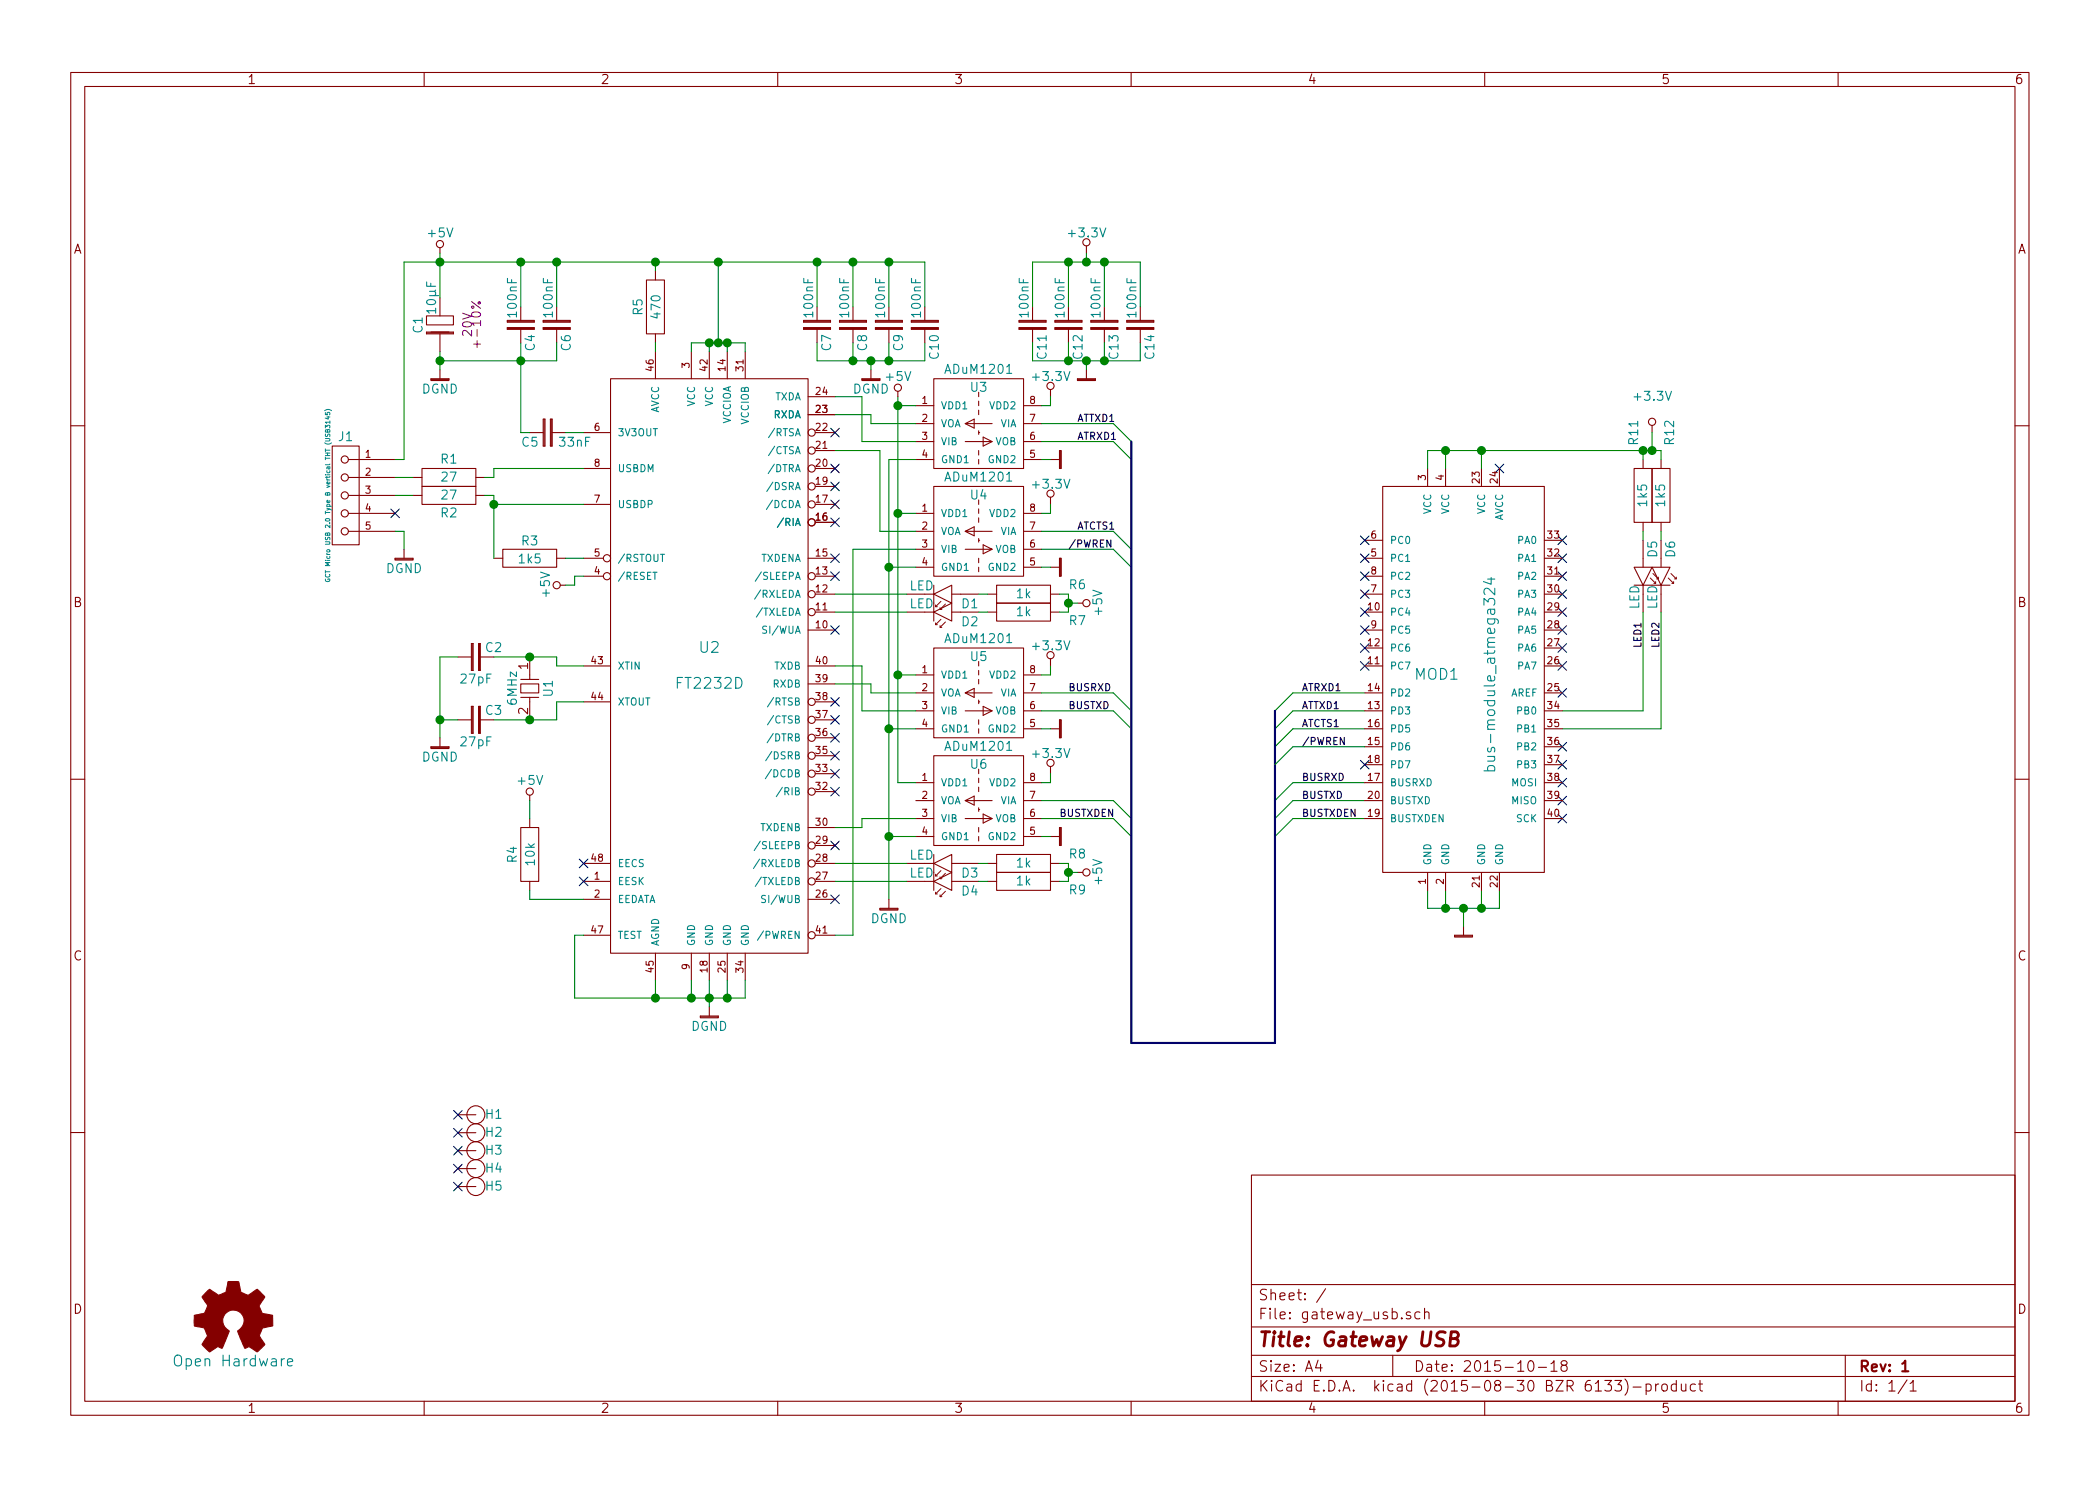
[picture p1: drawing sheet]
<svg xmlns="http://www.w3.org/2000/svg" width="297mm" height="210mm" viewBox="0 0 297 210" stroke-linecap="round" stroke-linejoin="round" font-family="sans-serif">
<g fill="none" stroke="#840000" stroke-width=".15">
<path d="M10 10.3h277v189.9h-277zM12 12.2h273v186.1h-273zM60 10.3v1.9M110 10.3v1.9M160 10.3v1.9M210 10.3v1.9M260 10.3v1.9M62.2 35v.8M91.4 39.6h2.6v7.6h-2.6zM92.7 38.3v1.3M153.7 34.8v1M60.3 44.7h3.8v1.3h-3.8z"/>
<path d="M60.3 47h3.8v.2h-3.8M60.3 47.1h3.8M61 47h2.5M61 53.7h2.5M61 53.6h2.5v.2h-2.5zM62.2 52.3v1.3M62.2 42.2v2.5M62.2 47.2v2.6M71.8 45.5h3.8M71.8 45.3h3.8v.3h-3.8zM71.8 46.3h3.8v.3h-3.8zM71.8 46.5h3.8"/>
<path d="M73.7 43.4v1.9M73.7 46.6v1.9M76.8 45.5h3.8M76.8 45.3h3.8v.3h-3.8zM76.8 46.3h3.8v.3h-3.8zM76.8 46.5h3.8M76.8 59.3h.3v3.8h-.3zM77 59.3v3.8M77.9 59.3h.2v3.8h-.2zM78 59.3v3.8M78.7 43.4v1.9M78.7 46.6v1.9"/>
<path d="M86.4 53.6h27.9v81.3h-27.9zM92.7 47.2v1.3M92.7 49.8v3.8M97.8 49.8v3.8M100.3 49.8v3.8M102.9 49.8v3.8M105.4 49.8v3.8M113.7 45.5h3.8M113.7 45.3h3.8v.3h-3.8zM113.7 46.3h3.8v.3h-3.8zM113.7 46.5h3.8M114.3 58.7h3.8"/>
<path d="M114.3 56.1h3.8M115.6 43.4v1.9M115.6 46.6v1.9M118.7 45.5h3.9M118.7 45.3h3.9v.3h-3.9zM118.7 46.3h3.9v.3h-3.9zM118.7 46.5h3.9M120.6 43.4v1.9M120.6 46.6v1.9M121.9 53.7h2.6M121.9 53.6h2.6v.2h-2.6zM123.2 52.3v1.3"/>
<path d="M123.8 45.5h3.8M123.8 45.3h3.8v.3h-3.8zM123.8 46.3h3.8v.3h-3.8zM123.8 46.5h3.8M125.7 43.4v1.9M125.7 46.6v1.9M127 55.4v.7M128.9 45.5h3.8M128.9 45.3h3.8v.3h-3.8zM128.9 46.3h3.8v.3h-3.8zM128.9 46.5h3.8M129.5 57.4h2.6"/>
<path d="M129.5 59.9h2.6M130.8 43.4v1.9M130.8 46.6v1.9M132.1 53.6h12.7v12.7h-12.7zM136.5 59.9l1.3 .7v-1.3l-1.3 .6h3.8M138.4 55.5v.6M138.4 56.8v.6M138.4 58v.7M144.1 45.5h3.9M144.1 45.3h3.9v.3h-3.9zM144.1 46.3h3.9v.3h-3.9zM144.1 46.5h3.9"/>
<path d="M144.8 57.4h2.5M144.8 59.9h2.5M146 43.4v1.9M146 46.6v1.9M148.6 55.1v1M149.2 45.5h3.8M149.2 45.3h3.8v.3h-3.8zM149.2 46.3h3.8v.3h-3.8zM149.2 46.5h3.8M151.1 43.4v1.9M151.1 46.6v1.9M152.4 53.7h2.5"/>
<path d="M152.4 53.6h2.5v.2h-2.5zM153.7 52.3v1.3M154.3 45.5h3.8M154.3 45.3h3.8v.3h-3.8zM154.3 46.3h3.8v.3h-3.8zM154.3 46.5h3.8M156.2 43.4v1.9M156.2 46.6v1.9M159.4 45.5h3.8M159.4 45.3h3.8v.3h-3.8zM159.4 46.3h3.8v.3h-3.8zM159.4 46.5h3.8"/>
<path d="M161.3 43.4v1.9M161.3 46.6v1.9M10 60.2h2M47 63.1h3.8v14h-3.8zM49.3 65h6.6M49.3 72.6h6.6M49.3 75.2h6.6M49.3 67.6h6.6M49.3 70.1h6.6M55.9 79.1h2.5M55.9 79h2.5v.2h-2.5zM57.1 77.7v1.3"/>
<path d="M58.4 67.6h1.3M58.4 70.1h1.3M59.7 66.3h7.6v2.5h-7.6zM59.7 68.8h7.6v2.6h-7.6zM67.3 67.6h1.3M67.3 70.1h1.3M69.8 79h1.3M71.1 77.7h7.6v2.6h-7.6zM74.9 61.2h1.9M78.1 61.2h1.9M78.7 79h1.3M82.5 79h2.8"/>
<path d="M82.5 61.2h3.9M82.5 71.4h3.9M82.5 66.3h3.9M114.3 79h3.8M115.3 61.2h2.8M115.3 71.4h2.8M115.3 66.3h2.8M115.3 63.7h2.8M115.3 73.9h2.8M115.3 68.8h2.8M129.5 62.5h2.6M129.5 65h2.6"/>
<path d="M129.5 72.6h2.6M129.5 75.2h2.6M129.5 77.7h2.6M132.1 68.8h12.7v12.7h-12.7zM136.5 62.5h3.8l-1.2-.7v1.3l1.2-.6M136.5 77.7h3.8l-1.2-.6v1.3l1.2-.7M136.5 75.2l1.3 .6v-1.3l-1.3 .7h3.8M138.4 61.2h.1M138.4 76.4h.1M138.4 61v.5M138.4 63.7v.7M138.4 65v.7"/>
<path d="M138.4 70.7v.7M138.4 72v.6M138.4 73.3v.6M138.4 76.2v.5M138.4 79v.6M144.8 62.5h2.5M144.8 65h2.5M144.8 72.6h2.5M144.8 75.2h2.5M144.8 77.7h2.5M148.6 70.4v1M148.6 65h1.3"/>
<path d="M149.9 79h.2v2.5h-.2zM149.9 63.7h.2v2.6h-.2zM150 79v2.5M150 63.7v2.6M193 79h2.6M193 76.4h2.6M195.6 68.8h22.8v54.6h-22.8zM201.9 66.3v2.5M204.5 66.3v2.5M209.5 66.3v2.5M212.1 66.3v2.5M218.4 79h2.6"/>
<path d="M218.4 76.4h2.6M231.1 66.3h2.6v7.6h-2.6zM232.4 76.4v3.9M232.4 65v1.3M232.4 73.9v1.3M233.7 66.3h2.5v7.6h-2.5zM233.7 60.2v1M234.9 79v1.3M234.9 65v1.3M234.9 73.9v1.3M285 60.2h2M64.8 93h1.9"/>
<path d="M66.7 94.9v-3.8h.2v3.8M66.8 91.1v3.8M66.8 99.9v3.9M67.7 94.9v-3.8h.2v3.8M67.8 91.1v3.8M67.8 99.9v3.9M67.9 93h1.9M73.7 96.8h2.5v1.2h-2.5zM73.7 96.1h2.5M73.7 98.7h2.5M74.9 93v3.1M74.9 98.7v3.1"/>
<path d="M79.2 82.8h.8M82.5 81.5h2.8M82.5 94.2h3.9M82.5 99.3h3.9M114.3 89.1h3.8M114.3 94.2h3.8M114.3 96.8h3.8M115.3 81.5h2.8M115.3 86.6h2.8M115.3 84.1h2.8M115.3 99.3h2.8M129.5 80.3h2.6"/>
<path d="M129.5 95.5h2.6M129.5 98h2.6M132.1 91.7h12.7v12.7h-12.7zM132.1 82.8v5.1M132.1 84.1l2.5-1.3v2.5zM132.1 86.6l2.5-1.3v2.6zM134.6 84.1h3.8M134.6 86.6h1.3M136.5 98l1.3 .7v-1.3l-1.3 .6h3.8M138.4 99.3h.1M138.4 80.3v.6M138.4 93.6v.6"/>
<path d="M138.4 94.9v.6M138.4 96.1v.7M138.4 99.1v.5M139.7 86.6h1.3M139.7 84.1h1.3M141 82.8h7.6v2.5h-7.6zM141 85.3h7.6v2.6h-7.6zM144.8 80.3h2.5M144.8 95.5h2.5M144.8 98h2.5M148.6 93.2v1M148.6 80.3h1.3"/>
<path d="M148.6 86.6h1.3M148.6 84.1h1.3M152.4 85.3h.8M193 98h2.6M193 81.5h2.6M193 89.1h2.6M193 94.2h2.6M193 86.6h2.6M193 84.1h2.6M193 91.7h2.6M218.4 98h2.6M218.4 81.5h2.6"/>
<path d="M218.4 89.1h2.6M218.4 94.2h2.6M218.4 86.6h2.6M218.4 84.1h2.6M218.4 91.7h2.6M231.1 82.8h5.1M231.1 80.3h2.6l-1.3 2.5zM233.7 80.3h2.5l-1.3 2.5zM10 110.3h2M61 105.8h2.5M61 105.7h2.5v.2h-2.5zM62.2 104.4v1.3"/>
<path d="M64.8 101.8h1.9M66.7 103.8v-3.9h.2v3.9M67.7 103.8v-3.9h.2v3.9M67.9 101.8h1.9M73.7 117.1h2.5v7.6h-2.5zM74.9 112.5v.8M74.9 115.8v1.3M114.3 117.1h3.8M115.3 112h2.8M115.3 109.5h2.8M115.3 106.9h2.8M115.3 104.4h2.8"/>
<path d="M115.3 101.8h2.8M115.3 119.6h2.8M129.5 100.6h2.6M129.5 103.1h2.6M129.5 110.7h2.6M129.5 113.3h2.6M129.5 115.8h2.6M129.5 118.4h2.6M132.1 106.9h12.7v12.7h-12.7zM136.5 100.6h3.8l-1.2-.7v1.3l1.2-.6M136.5 115.8h3.8l-1.2-.6v1.3l1.2-.7M136.5 113.3l1.3 .6v-1.3l-1.3 .7h3.8"/>
<path d="M138.4 114.5h.1M138.4 101.8v.7M138.4 103.1v.7M138.4 108.8v.7M138.4 110.1v.6M138.4 111.4v.6M138.4 114.3v.5M138.4 117.1v.6M138.4 118.4v.6M144.8 100.6h2.5M144.8 103.1h2.5M144.8 110.7h2.5"/>
<path d="M144.8 113.3h2.5M144.8 115.8h2.5M144.8 118.4h2.5M148.6 108.5v1M148.6 103.1h1.3M148.6 118.4h1.3M149.9 101.8h.2v2.6h-.2zM149.9 117.1h.2v2.5h-.2zM150 101.8v2.6M150 117.1v2.5M193 100.6h2.6M193 103.1h2.6"/>
<path d="M193 110.7h2.6M193 113.3h2.6M193 115.8h2.6M193 105.7h2.6M193 108.2h2.6M218.4 100.6h2.6M218.4 103.1h2.6M218.4 110.7h2.6M218.4 113.3h2.6M218.4 115.8h2.6M218.4 105.7h2.6M218.4 108.2h2.6"/>
<path d="M285 110.3h2M74.9 124.7v1.3M82.5 124.7h3.9M82.5 127.2h3.9M82.5 132.3h3.9M82.5 122.2h3.9M92.7 134.9v3.8M97.8 134.9v3.8M100.3 134.9v3.8M102.9 134.9v3.8M105.4 134.9v3.8M114.3 127.2h3.8"/>
<path d="M115.3 124.7h2.8M115.3 132.3h2.8M115.3 122.2h2.8M124.5 128.6h2.5M124.5 128.5h2.5v.3h-2.5zM125.7 127.2v1.3M132.1 120.9v5.1M132.1 122.2l2.5-1.3v2.5zM132.1 124.7l2.5-1.3v2.6zM134.6 122.2h3.8M134.6 124.7h1.3M139.7 124.7h1.3"/>
<path d="M139.7 122.2h1.3M141 120.9h7.6v2.5h-7.6zM141 123.4h7.6v2.6h-7.6zM148.6 124.7h1.3M148.6 122.2h1.3M152.4 123.4h.8M201.9 123.4v2.6M204.5 123.4v2.6M205.7 132.5h2.6M205.7 132.3h2.6v.3h-2.6zM207 131.1v1.2M209.5 123.4v2.6"/>
<path d="M212.1 123.4v2.6M64.8 157.7h2.5M99.1 143.9h2.5M99.1 143.8h2.5v.2h-2.5zM100.3 142.5v1.3M10 160.2h2M64.8 160.3h2.5M64.8 162.8h2.5M64.8 165.3h2.5M64.8 167.9h2.5M177 166.3h108v32h-108zM285 160.2h2"/>
<path d="M60 198.3v1.9M110 198.3v1.9M160 198.3v1.9M177 194.8h108M177 191.8h108M177 187.8h108M177 181.8h108M186.4 192.5l-.3 1h.9M186.8 193v1M187.5 182.3l-1.3 2M197 191.8v3M199.5 185.7a.37 .37 0 0 0-.6 .1v.1a.54 .54 0 0 0 .6 .3l.1 .1-.1 .2-.2 .1-.4-.1"/>
<path d="M200.8 185.7l-.4-.1-.3 .3 .1 .6 .2 .1 .4-.1M201.5 185.7a.38 .38 0 0 1 .6 .1v.8M201.5 185.1v1.5M210 198.3v1.9M216.3 192.7a.35 .35 0 0 1 .3-.2 .35 .35 0 0 1 .3 .3 .77 .77 0 0 1-.4 1.2 .9 .9 0 0 1-.2-1.3zM217.6 193.5h1.1M219.4 193l.4-.5v1.5M219.4 194h.8M221.1 193.2l-.3-.3 .1-.2 .2-.2 .4 .1 .2 .2-.1 .2-.2 .2h-.3a.48 .48 0 0 0-.2 .7l.2 .1h.3l.2-.1a.48 .48 0 0 0-.2-.7M227 195.3h.9l-.5 .6 .5 .1v.2v.5l-.2 .1h-.5l-.2-.1M228.4 195.3h1l-.5 .6 .4 .1 .1 .2-.1 .5-.2 .1h-.4l-.3-.1M229.8 195.1a1.71 1.71 0 0 1 0 2.3"/>
<path d="M231 196.3h1.1M232.8 195.9a.48 .48 0 0 1 .7 .1l.1 .1-.1 .6a.48 .48 0 0 1-.7 0M232.8 195.8v1.5M234.2 195.8v1M234.6 195.8l-.3 .1-.1 .2M235.1 196a.41 .41 0 0 1 .7 .1v.4a.41 .41 0 0 1-.4 .3 .41 .41 0 0 1-.3-.3zM237.1 195.9l-.4-.1-.3 .3 .1 .6 .2 .1 .4-.1M237.1 195.3v1.5M237.8 195.8l.1 .9a.4 .4 0 0 0 .6 0M238.5 195.8v1M239.8 195.9l-.4-.1-.3 .3 .1 .6 .2 .1 .4-.1M240.3 195.8h.5"/>
<path d="M240.5 195.3v1.3l.2 .2h.1M260 198.3v1.9M261 191.8v6.5M269.7 195.2l-1.2 2M270.2 195.8l.4-.5v1.5M270.2 196.8h.8"/>
<circle cx="62.2" cy="34.5" r=".51"/>
<circle cx="153.7" cy="34.3" r=".51"/>
<circle cx="127" cy="54.9" r=".51"/>
<circle cx="148.6" cy="54.6" r=".51"/>
<circle cx="233.7" cy="59.7" r=".51"/>
<circle cx="48.8" cy="67.6" r=".51"/>
<circle cx="48.8" cy="75.2" r=".51"/>
<circle cx="48.8" cy="70.1" r=".51"/>
<circle cx="48.8" cy="72.6" r=".51"/>
<circle cx="48.8" cy="65" r=".51"/>
<circle cx="85.9" cy="79" r=".51"/>
<circle cx="114.8" cy="61.2" r=".51"/>
<circle cx="114.8" cy="71.4" r=".51"/>
<circle cx="114.8" cy="66.3" r=".51"/>
<circle cx="114.8" cy="73.9" r=".51"/>
<circle cx="114.8" cy="68.8" r=".51"/>
<circle cx="114.8" cy="63.7" r=".51"/>
<circle cx="148.6" cy="69.8" r=".51"/>
<circle cx="78.7" cy="82.8" r=".51"/>
<circle cx="85.9" cy="81.5" r=".51"/>
<circle cx="114.8" cy="99.3" r=".51"/>
<circle cx="114.8" cy="86.6" r=".51"/>
<circle cx="114.8" cy="81.5" r=".51"/>
<circle cx="114.8" cy="84.1" r=".51"/>
<circle cx="148.6" cy="92.7" r=".51"/>
<circle cx="153.7" cy="85.3" r=".51"/>
<circle cx="74.9" cy="112" r=".51"/>
<circle cx="114.8" cy="112" r=".51"/>
<circle cx="114.8" cy="109.5" r=".51"/>
<circle cx="114.8" cy="101.8" r=".51"/>
<circle cx="114.8" cy="106.9" r=".51"/>
<circle cx="114.8" cy="104.4" r=".51"/>
<circle cx="114.8" cy="119.6" r=".51"/>
<circle cx="148.6" cy="107.9" r=".51"/>
<circle cx="114.8" cy="124.7" r=".51"/>
<circle cx="114.8" cy="122.2" r=".51"/>
<circle cx="114.8" cy="132.3" r=".51"/>
<circle cx="153.7" cy="123.4" r=".51"/>
<circle cx="67.3" cy="157.7" r="1.27"/>
<circle cx="67.3" cy="160.3" r="1.27"/>
<circle cx="67.3" cy="167.9" r="1.27"/>
<circle cx="67.3" cy="162.8" r="1.27"/>
<circle cx="67.3" cy="165.3" r="1.27"/>
</g>
<path d="M269.1 194h.8" fill="none" stroke="#840000" stroke-width=".3"/>
<path d="M205.2 189.4h.6a.5 .5 0 0 0 .5-.4 .5 .5 0 0 0-.4-.6h-.6l-.2 2h.7a.53 .53 0 0 0 .4-.5 .53 .53 0 0 0-.4-.5" fill="none" stroke="#840000" stroke-width=".41"/>
<g fill="none" stroke="#008484" stroke-width=".15">
<path d="M142.4 52.8h.7M142.4 68.1h.7M142.4 90.9h.7M210.4 81.9h1M210.9 81.7v1l-1.1-.4M211.4 83.2v1l-.8-.9-.3-.1-.2 .1-.2 .2v.4l.2 .2M107.5 119l-.8 1.3M109.1 108.9l-.8 1.3M109.2 106.3l-.9 1.3M110.7 111.4l-.9 1.3M142.4 106.2h.7M209.9 109.1h1.5"/>
<path d="M210.5 109.1a.48 .48 0 0 1 .1-.7l.6-.1a.48 .48 0 0 1 .2 .8M108.3 126.7h-.4l-.2 .2 .1 .2 .5 .2v.3l-.2 .1h-.4M40.7 192.8l.7-.2-.1-.3-.4-.1-.2 .3v.7l.2 .1 .4-.1"/>
</g>
<path d="M66.7 42.7l1.3 .9M67.5 48.2v1M67.7 42.7h.1l.2 .2-.2 .1-.2-.1z" fill="none" stroke="#840084" stroke-width=".15"/>
<path d="M45.9 58.1a.74 .74 0 0 1 1 0M46 58.4v.3h.3v-.1v-.2h.3v.3M46.2 59h.5M46.4 58.9v.4l-.4-.1M46.7 59.7h-.7l.2 .2M46.7 59.6v.3M46 80.7v.4M46.1 81.9a.28 .28 0 0 0 .2 .4 .28 .28 0 0 0 .3-.4h-.2v.1M46.1 81.3a.28 .28 0 0 0 .2 .4 .28 .28 0 0 0 .3-.4" fill="none" stroke="#008484" stroke-width=".14"/>
<g fill="none" stroke="#008400" stroke-width=".15">
<path d="M62.2 35.8v6.4M73.7 37.1v6.3M78.7 37.1v6.3M92.7 37.1v1.2M101.6 37.1v11.4M115.6 37.1v6.3M120.6 37.1v6.3M125.7 37.1v6.3M151.1 37.1v6.3M153.7 35.8v1.3M156.2 37.1v6.3M62.2 49.8v2.5"/>
<path d="M73.7 48.5v12.7h1.2M78.7 48.5v2.5h-16.5M92.7 48.5v1.3M97.8 49.8v-1.3h7.6v1.3M100.3 48.5v1.3M102.9 48.5v1.3M115.6 48.5v2.5h15.2v-2.5M118.1 56.1h3.8v6.4h7.6M118.1 58.7h5.1v1.2h6.3M120.6 48.5v2.5M123.2 51v1.3M125.7 48.5v2.5"/>
<path d="M127 57.4h2.5M127 56.1v54.6h2.5M130.8 43.4v-6.3h-73.7v27.9h-1.2M146 48.5v2.5h15.3v-2.5M146 43.4v-6.3h15.3v6.3M147.3 59.9h10.2l2.5 2.6M148.6 56.1v1.3h-1.3M151.1 48.5v2.5M153.7 51v1.3M156.2 48.5v2.5M55.9 67.6h2.5M55.9 70.1h2.5"/>
<path d="M55.9 75.2h1.2v2.5M68.6 70.1h1.2v8.9M69.8 71.4h12.7M80 79h2.5M80 61.2h2.5M82.5 66.3h-12.7v1.3h-1.2M118.1 63.7h6.4v11.5h5M127 72.6h2.5M129.5 65h-3.8v62.2M129.5 77.7h-8.9v54.6h-2.5M147.3 75.2h10.2l2.5 2.5M147.3 65h1.3"/>
<path d="M147.3 62.5h10.2l2.5 2.5M147.3 77.7h10.2l2.5 2.6M148.6 71.4v1.2h-1.3M204.5 63.7v2.6M209.5 63.7v2.6M232.4 63.7v1.3M232.4 75.2v1.2M233.7 61.2v2.5M234.9 65v-1.3h-33v2.6M234.9 75.2v1.2M64.8 93h-2.6v11.4M69.8 93h8.9v1.2h3.8"/>
<path d="M82.5 81.5h-1.2v1.3h-1.3M82.5 99.3h-3.8v2.5h-8.9M118.1 94.2h3.8v6.4h7.6M118.1 96.8h5.1v1.2h6.3M118.1 86.6h10.2M118.1 84.1h10.2M125.7 80.3h3.8M127 95.5h2.5M138.4 86.6h1.3M138.4 84.1h1.3M147.3 80.3h1.3M147.3 98h10.2l2.5 2.6"/>
<path d="M148.6 94.2v1.3h-1.3M149.9 84.1h1.2v2.5h-1.2M151.1 85.3h1.3M193 98h-10.1l-2.6 2.6M232.4 86.6v14h-11.4M234.9 86.6v16.5h-13.9M62.2 101.8h2.6M74.9 113.3v2.5M125.7 103.1h3.8M125.7 118.4h3.8M129.5 115.8h-7.6v1.3h-3.8M147.3 103.1h1.3"/>
<path d="M147.3 118.4h1.3M147.3 115.8h10.2l2.5 2.6M147.3 100.6h10.2l2.5 2.5M147.3 113.3h10.2l2.5 2.5M148.6 109.5v1.2h-1.3M193 110.7h-10.1l-2.6 2.6M193 103.1h-10.1l-2.6 2.6M193 115.8h-10.1l-2.6 2.6M193 100.6h-10.1l-2.6 2.5M193 113.3h-10.1l-2.6 2.5M193 105.7h-10.1l-2.6 2.5M74.9 126v1.2h7.6"/>
<path d="M82.5 132.3h-1.2v8.9h24.1v-2.5M92.7 138.7v2.5M97.8 138.7v2.5M100.3 138.7v3.8M102.9 138.7v2.5M118.1 124.7h10.2M118.1 122.2h10.2M138.4 124.7h1.3M138.4 122.2h1.3M149.9 122.2h1.2v2.5h-1.2M151.1 123.4h1.3M201.9 126v2.5h10.2v-2.5"/>
<path d="M204.5 126v2.5M207 128.5v2.6M209.5 126v2.5"/>
</g>
<g fill="#008400" stroke="#008400" stroke-width=".25">
<circle cx="69.9" cy="71.4" r=".51"/>
<circle cx="92.7" cy="141.2" r=".51"/>
<circle cx="97.8" cy="141.2" r=".51"/>
<circle cx="100.3" cy="141.2" r=".51"/>
<circle cx="102.9" cy="141.2" r=".51"/>
<circle cx="74.9" cy="93" r=".51"/>
<circle cx="74.9" cy="101.8" r=".51"/>
<circle cx="62.2" cy="101.8" r=".51"/>
<circle cx="101.6" cy="48.5" r=".51"/>
<circle cx="102.9" cy="48.5" r=".51"/>
<circle cx="100.3" cy="48.5" r=".51"/>
<circle cx="125.7" cy="51" r=".51"/>
<circle cx="120.7" cy="51" r=".51"/>
<circle cx="101.6" cy="37.1" r=".51"/>
<circle cx="92.7" cy="37.1" r=".51"/>
<circle cx="78.7" cy="37.1" r=".51"/>
<circle cx="73.7" cy="37.1" r=".51"/>
<circle cx="62.2" cy="37.1" r=".51"/>
<circle cx="123.2" cy="51" r=".51"/>
<circle cx="73.7" cy="51" r=".51"/>
<circle cx="62.2" cy="51" r=".51"/>
<circle cx="125.7" cy="37.1" r=".51"/>
<circle cx="120.7" cy="37.1" r=".51"/>
<circle cx="115.6" cy="37.1" r=".51"/>
<circle cx="127" cy="72.6" r=".51"/>
<circle cx="127" cy="95.5" r=".51"/>
<circle cx="125.7" cy="80.3" r=".51"/>
<circle cx="125.7" cy="103.1" r=".51"/>
<circle cx="127" cy="57.4" r=".51"/>
<circle cx="153.7" cy="37.1" r=".51"/>
<circle cx="156.2" cy="51" r=".51"/>
<circle cx="151.1" cy="51" r=".51"/>
<circle cx="153.7" cy="51" r=".51"/>
<circle cx="151.1" cy="85.3" r=".51"/>
<circle cx="151.1" cy="123.4" r=".51"/>
<circle cx="233.7" cy="63.7" r=".51"/>
<circle cx="209.6" cy="128.5" r=".51"/>
<circle cx="204.5" cy="128.5" r=".51"/>
<circle cx="207" cy="128.5" r=".51"/>
<circle cx="204.5" cy="63.7" r=".51"/>
<circle cx="209.6" cy="63.7" r=".51"/>
<circle cx="232.4" cy="63.7" r=".51"/>
<circle cx="151.1" cy="37.1" r=".51"/>
<circle cx="156.2" cy="37.1" r=".51"/>
<circle cx="125.7" cy="118.4" r=".51"/>
</g>
<g fill="none" stroke="#000084" stroke-width=".15">
<path d="M55.3 72l1.2 1.2M56.5 72l-1.2 1.2M117.5 60.6l1.2 1.2M117.5 65.7l1.2 1.2M117.5 68.2l1.2 1.2M117.5 70.8l1.2 1.2M117.5 73.3l1.2 1.2M117.5 78.4l1.2 1.2M118.7 60.6l-1.2 1.2M118.7 65.7l-1.2 1.2M118.7 68.2l-1.2 1.2M118.7 70.8l-1.2 1.2"/>
<path d="M118.7 73.3l-1.2 1.2M118.7 78.4l-1.2 1.2M192.4 78.4l1.2 1.2M192.4 75.8l1.2 1.3M193.6 78.4l-1.2 1.2M193.6 75.8l-1.2 1.3M211.5 65.7l1.2 1.2M212.7 65.7l-1.2 1.2M220.4 78.4l1.2 1.2M220.4 75.8l1.2 1.3M221.6 78.4l-1.2 1.2M221.6 75.8l-1.2 1.3"/>
<path d="M117.5 80.9l1.2 1.2M117.5 88.5l1.2 1.3M117.5 98.7l1.2 1.2M118.7 80.9l-1.2 1.2M118.7 88.5l-1.2 1.3M118.7 98.7l-1.2 1.2M192.4 93.6l1.2 1.2M192.4 91.1l1.2 1.2M192.4 88.5l1.2 1.3M192.4 86l1.2 1.2M192.4 83.5l1.2 1.2M192.4 80.9l1.2 1.2"/>
<path d="M193.6 93.6l-1.2 1.2M193.6 91.1l-1.2 1.2M193.6 88.5l-1.2 1.3M193.6 86l-1.2 1.2M193.6 83.5l-1.2 1.2M193.6 80.9l-1.2 1.2M220.4 97.4l1.2 1.2M220.4 93.6l1.2 1.2M220.4 91.1l1.2 1.2M220.4 88.5l1.2 1.3M220.4 86l1.2 1.2M220.4 83.5l1.2 1.2"/>
<path d="M220.4 80.9l1.2 1.2M221.6 97.4l-1.2 1.2M221.6 93.6l-1.2 1.2M221.6 91.1l-1.2 1.2M221.6 88.5l-1.2 1.3M221.6 86l-1.2 1.2M221.6 83.5l-1.2 1.2M221.6 80.9l-1.2 1.2M117.5 101.2l1.2 1.3M117.5 103.8l1.2 1.2M117.5 106.3l1.2 1.2M117.5 108.9l1.2 1.2"/>
<path d="M117.5 111.4l1.2 1.2M117.5 119l1.2 1.2M118.7 101.2l-1.2 1.3M118.7 103.8l-1.2 1.2M118.7 106.3l-1.2 1.2M118.7 108.9l-1.2 1.2M118.7 111.4l-1.2 1.2M118.7 119l-1.2 1.2M192.4 107.6l1.2 1.2M193.6 107.6l-1.2 1.2M220.4 115.2l1.2 1.2M220.4 112.7l1.2 1.2"/>
<path d="M220.4 110.1l1.2 1.2M220.4 107.6l1.2 1.2M220.4 105l1.2 1.3M221.6 115.2l-1.2 1.2M221.6 112.7l-1.2 1.2M221.6 110.1l-1.2 1.2M221.6 107.6l-1.2 1.2M221.6 105l-1.2 1.3M81.9 121.6l1.3 1.2M81.9 124.1l1.3 1.2M83.2 121.6l-1.3 1.2M83.2 124.1l-1.3 1.2"/>
<path d="M117.5 126.6l1.2 1.3M118.7 126.6l-1.2 1.3M64.2 157.1l1.2 1.2M64.2 159.7l1.2 1.2M65.4 157.1l-1.2 1.2M65.4 159.7l-1.2 1.2M64.2 162.2l1.2 1.2M64.2 164.7l1.2 1.3M64.2 167.3l1.2 1.2M65.4 162.2l-1.2 1.2M65.4 164.7l-1.2 1.3M65.4 167.3l-1.2 1.2"/>
</g>
<g fill="none" stroke="#840000" stroke-width=".14">
<path d="M132.3 85.6v.2h.3M132.3 88.1v.3h.3M133 86v.2h.2M133 88.5v.3h.2M133.1 85.1l-.8 .7M133.1 87.6l-.8 .8M133.7 85.5l-.7 .7M133.7 88l-.7 .8M233.4 81.8l.8 .7M233.8 81.1l.8 .8M234.6 81.7v.2h-.3M236 81.8l.7 .7"/>
<path d="M236.3 81.1l.8 .8M236.7 82.3v.2h-.2M237.1 81.7v.2h-.2M132.3 123.7v.2h.3M132.3 126.2v.3h.3M133 124.1v.2h.2M133 126.6v.3h.2M133.1 123.2l-.8 .7M133.1 125.7l-.8 .8M133.7 123.6l-.7 .7M133.7 126.1l-.7 .8"/>
</g>
<path d="M160 62.5v85.1h20.3v-47" fill="none" stroke="#000084" stroke-width=".3"/>
<path d="M29.4 182.6l.3-.2 1.2 .9 1.1-.5 .3-1.4h1.5l.3 1.4 1 .5 1.3-.9 1 1.1-.1 .2a1.79 1.79 0 0 0-.6 1.2l.4 .9 1.5 .3v1.5l-1.4 .3-.5 1.1 .8 1.2-.1 .2-1 .9-1.2-.8-.6 .3-1-2.5a1.54 1.54 0 0 0 .4-2.6 1.54 1.54 0 0 0-2.5 1 1.97 1.97 0 0 0 .9 1.6l-1 2.5-.6-.3-1.2 .8-1-1.1 .8-1.2-.5-1.1-1.4-.3v-1.5l1.2-.2a.83 .83 0 0 0 .5-.8l.2-.4-.8-1.2z" fill="#840000" stroke="#840000" stroke-width=".15"/>
<text font-size="2.8" fill="#840000" x="178" y="190.5">Title: Gateway USB</text>
<g font-size="2.1" fill="#008484">
<text x="99" y="92.4">U2</text>
<text x="95.9" y="97.5">FT2232D</text>
<text x="200.2" y="96.2">MOD1</text>
<text x="211.5" y="107.6" transform="rotate(-90 211.5 107.6)">bus-module_atmega324</text>
<text x="25.2" y="193.3">Open Hardware</text>
</g>
<g font-size="2.1" fill="#840000">
<text x="178" y="184">Sheet: /</text>
<text x="178" y="186.7">File: gateway_usb.sch</text>
<text x="178" y="196.9">KiCad E.D.A. kicad (2015-08-30 BZR 6133)-product</text>
<text x="178" y="194.1">Size: A4</text>
<text x="200" y="194.1">Date: 2015-10-18</text>
<text x="263" y="194.1">Rev: 1</text>
<text x="263" y="196.9">Id: 1/1</text>
</g>
<g font-size="1.8" fill="#840000">
<text x="35" y="11.9">1</text>
<text x="85" y="11.9">2</text>
<text x="135" y="11.9">3</text>
<text x="185" y="11.9">4</text>
<text x="235" y="11.9">5</text>
<text x="285" y="11.9">6</text>
<text x="10.4" y="35.9">A</text>
<text x="285.4" y="35.9">A</text>
<text x="234.4" y="78.8" transform="rotate(-90 234.4 78.8)">D5</text>
<text x="10.4" y="85.9">B</text>
<text x="136.1" y="86">D1</text>
<text x="285.4" y="85.9">B</text>
<text x="74.7" y="94.7" transform="rotate(-90 74.7 94.7)">1</text>
<text x="74.7" y="101.1" transform="rotate(-90 74.7 101.1)">2</text>
<text x="136.1" y="124.1">D3</text>
<text x="10.4" y="135.9">C</text>
<text x="285.4" y="135.9">C</text>
<text x="10.4" y="185.9">D</text>
<text x="285.4" y="185.9">D</text>
<text x="35" y="199.9">1</text>
<text x="85" y="199.9">2</text>
<text x="135" y="199.9">3</text>
<text x="185" y="199.9">4</text>
<text x="235" y="199.9">5</text>
<text x="285" y="199.9">6</text>
</g>
<g font-size="1.8" fill="#008484">
<text x="60.6" y="33.6">+5V</text>
<text x="151.3" y="33.6">+3.3V</text>
<text x="59.8" y="47.1" transform="rotate(-90 59.8 47.1)">C1</text>
<text x="61.7" y="44.2" transform="rotate(-90 61.7 44.2)">10µF</text>
<text x="73.1" y="44.7" transform="rotate(-90 73.1 44.7)">100nF</text>
<text x="78.2" y="44.7" transform="rotate(-90 78.2 44.7)">100nF</text>
<text x="90.9" y="44.5" transform="rotate(-90 90.9 44.5)">R5</text>
<text x="93.4" y="44.9" transform="rotate(-90 93.4 44.9)">470</text>
<text x="115" y="44.7" transform="rotate(-90 115 44.7)">100nF</text>
<text x="120.1" y="44.7" transform="rotate(-90 120.1 44.7)">100nF</text>
<text x="125.2" y="44.7" transform="rotate(-90 125.2 44.7)">100nF</text>
<text x="130.3" y="44.7" transform="rotate(-90 130.3 44.7)">100nF</text>
<text x="145.5" y="44.7" transform="rotate(-90 145.5 44.7)">100nF</text>
<text x="150.6" y="44.7" transform="rotate(-90 150.6 44.7)">100nF</text>
<text x="155.7" y="44.7" transform="rotate(-90 155.7 44.7)">100nF</text>
<text x="160.7" y="44.7" transform="rotate(-90 160.7 44.7)">100nF</text>
<text x="75.6" y="49.6" transform="rotate(-90 75.6 49.6)">C4</text>
<text x="80.7" y="49.6" transform="rotate(-90 80.7 49.6)">C6</text>
<text x="117.6" y="49.6" transform="rotate(-90 117.6 49.6)">C7</text>
<text x="122.6" y="49.6" transform="rotate(-90 122.6 49.6)">C8</text>
<text x="125.4" y="53.9">+5V</text>
<text x="127.7" y="49.6" transform="rotate(-90 127.7 49.6)">C9</text>
<text x="132.8" y="50.7" transform="rotate(-90 132.8 50.7)">C10</text>
<text x="133.9" y="52.9">ADuM1201</text>
<text x="146.3" y="53.9">+3.3V</text>
<text x="148" y="50.7" transform="rotate(-90 148 50.7)">C11</text>
<text x="153.1" y="50.7" transform="rotate(-90 153.1 50.7)">C12</text>
<text x="158.2" y="50.7" transform="rotate(-90 158.2 50.7)">C13</text>
<text x="163.3" y="50.7" transform="rotate(-90 163.3 50.7)">C14</text>
<text x="59.6" y="55.7">DGND</text>
<text x="120.6" y="55.7">DGND</text>
<text x="137.3" y="55.4">U3</text>
<text x="231.3" y="56.7">+3.3V</text>
<text x="47.9" y="62.4">J1</text>
<text x="62.4" y="65.6">R1</text>
<text x="73.8" y="63.2">C5</text>
<text x="79.2" y="63.2">33nF</text>
<text x="231.7" y="62.8" transform="rotate(-90 231.7 62.8)">R11</text>
<text x="236.8" y="62.8" transform="rotate(-90 236.8 62.8)">R12</text>
<text x="62.5" y="68.1">27</text>
<text x="62.5" y="70.7">27</text>
<text x="133.9" y="68.1">ADuM1201</text>
<text x="137.3" y="70.7">U4</text>
<text x="146.3" y="69.1">+3.3V</text>
<text x="233" y="71.6" transform="rotate(-90 233 71.6)">1k5</text>
<text x="235.5" y="71.6" transform="rotate(-90 235.5 71.6)">1k5</text>
<text x="62.4" y="73.2">R2</text>
<text x="73.8" y="77.2">R3</text>
<text x="54.6" y="81.1">DGND</text>
<text x="73.5" y="79.7">1k5</text>
<text x="128.6" y="83.5">LED</text>
<text x="151.3" y="83.4">R6</text>
<text x="236.9" y="78.8" transform="rotate(-90 236.9 78.8)">D6</text>
<text x="77.8" y="84.4" transform="rotate(-90 77.8 84.4)">+5V</text>
<text x="128.6" y="86">LED</text>
<text x="136.1" y="88.6">D2</text>
<text x="143.8" y="84.6">1k</text>
<text x="143.8" y="87.2">1k</text>
<text x="151.3" y="88.4">R7</text>
<text x="155.9" y="86.9" transform="rotate(-90 155.9 86.9)">+5V</text>
<text x="231.9" y="86.3" transform="rotate(-90 231.9 86.3)">LED</text>
<text x="234.4" y="86.3" transform="rotate(-90 234.4 86.3)">LED</text>
<text x="68.7" y="92.2">C2</text>
<text x="133.9" y="91">ADuM1201</text>
<text x="137.3" y="93.5">U5</text>
<text x="146.3" y="92">+3.3V</text>
<text x="65.3" y="96.7">27pF</text>
<text x="68.7" y="101.1">C3</text>
<text x="73.1" y="99.7" transform="rotate(-90 73.1 99.7)">6MHz</text>
<text x="78.2" y="98.5" transform="rotate(-90 78.2 98.5)">U1</text>
<text x="59.6" y="107.7">DGND</text>
<text x="65.3" y="105.6">27pF</text>
<text x="133.9" y="106.2">ADuM1201</text>
<text x="146.3" y="107.2">+3.3V</text>
<text x="73.3" y="111">+5V</text>
<text x="137.3" y="108.8">U6</text>
<text x="73.1" y="122" transform="rotate(-90 73.1 122)">R4</text>
<text x="75.6" y="122.4" transform="rotate(-90 75.6 122.4)">10k</text>
<text x="128.6" y="121.6">LED</text>
<text x="128.6" y="124.1">LED</text>
<text x="143.8" y="122.7">1k</text>
<text x="143.8" y="125.3">1k</text>
<text x="151.3" y="121.5">R8</text>
<text x="155.9" y="125" transform="rotate(-90 155.9 125)">+5V</text>
<text x="123.1" y="130.6">DGND</text>
<text x="136.1" y="126.7">D4</text>
<text x="151.3" y="126.5">R9</text>
<text x="97.7" y="145.8">DGND</text>
<text x="68.7" y="158.3">H1</text>
<text x="68.7" y="160.8">H2</text>
<text x="68.7" y="163.4">H3</text>
<text x="68.7" y="165.9">H4</text>
<text x="68.7" y="168.4">H5</text>
</g>
<g font-size="1.8" fill="#840084">
<text x="66.8" y="47.5" transform="rotate(-90 66.8 47.5)">20V</text>
<text x="68" y="48.5" transform="rotate(-90 68 48.5)">+-10%</text>
</g>
<g font-size="1.4" fill="#840000">
<text x="92.5" y="52.5" transform="rotate(-90 92.5 52.5)">46</text>
<text x="97.5" y="52.1" transform="rotate(-90 97.5 52.1)">3</text>
<text x="100.1" y="52.5" transform="rotate(-90 100.1 52.5)">42</text>
<text x="102.6" y="52.5" transform="rotate(-90 102.6 52.5)">14</text>
<text x="105.2" y="52.5" transform="rotate(-90 105.2 52.5)">31</text>
<text x="115.4" y="58.4">23</text>
<text x="115.4" y="55.9">24</text>
<text x="130.4" y="57.1">1</text>
<text x="130.4" y="59.7">2</text>
<text x="145.7" y="59.7">7</text>
<text x="145.7" y="57.1">8</text>
<text x="51.7" y="64.8">1</text>
<text x="84.1" y="61">6</text>
<text x="115.4" y="63.5">21</text>
<text x="115.4" y="61">22</text>
<text x="130.4" y="62.2">3</text>
<text x="130.4" y="64.8">4</text>
<text x="145.7" y="64.8">5</text>
<text x="145.7" y="62.2">6</text>
<text x="51.7" y="67.3">2</text>
<text x="51.7" y="69.8">3</text>
<text x="84.1" y="71.1">7</text>
<text x="84.1" y="66">8</text>
<text x="115.4" y="66">20</text>
<text x="115.4" y="71.1">17</text>
<text x="115.4" y="68.6">19</text>
<text x="201.7" y="67.9" transform="rotate(-90 201.7 67.9)">3</text>
<text x="204.2" y="67.9" transform="rotate(-90 204.2 67.9)">4</text>
<text x="209.3" y="68.3" transform="rotate(-90 209.3 68.3)">23</text>
<text x="211.8" y="68.3" transform="rotate(-90 211.8 68.3)">24</text>
<text x="51.7" y="72.4">4</text>
<text x="51.7" y="74.9">5</text>
<text x="115.4" y="73.7">16</text>
<text x="130.4" y="72.4">1</text>
<text x="130.4" y="74.9">2</text>
<text x="130.4" y="77.5">3</text>
<text x="145.7" y="77.5">6</text>
<text x="145.7" y="74.9">7</text>
<text x="145.7" y="72.4">8</text>
<text x="193.9" y="76.2">6</text>
<text x="218.9" y="76.2">33</text>
<text x="84.1" y="81.3">4</text>
<text x="84.1" y="78.7">5</text>
<text x="115.4" y="83.8">12</text>
<text x="115.4" y="81.3">13</text>
<text x="115.4" y="78.7">15</text>
<text x="130.4" y="80">4</text>
<text x="145.7" y="80">5</text>
<text x="193.9" y="78.7">5</text>
<text x="193.9" y="83.8">7</text>
<text x="193.9" y="81.3">8</text>
<text x="218.9" y="83.8">30</text>
<text x="218.9" y="81.3">31</text>
<text x="218.9" y="78.7">32</text>
<text x="115.4" y="88.9">10</text>
<text x="115.4" y="86.4">11</text>
<text x="193.5" y="86.4">10</text>
<text x="193.9" y="88.9">9</text>
<text x="218.9" y="88.9">28</text>
<text x="218.9" y="86.4">29</text>
<text x="83.7" y="94">43</text>
<text x="115.4" y="94">40</text>
<text x="130.4" y="95.2">1</text>
<text x="145.7" y="95.2">8</text>
<text x="193.5" y="94">11</text>
<text x="193.5" y="91.4">12</text>
<text x="218.9" y="94">26</text>
<text x="218.9" y="91.4">27</text>
<text x="83.7" y="99.1">44</text>
<text x="115.4" y="101.6">37</text>
<text x="115.4" y="99.1">38</text>
<text x="115.4" y="96.5">39</text>
<text x="130.4" y="97.8">2</text>
<text x="130.4" y="100.3">3</text>
<text x="145.7" y="100.3">6</text>
<text x="145.7" y="97.8">7</text>
<text x="193.5" y="100.3">13</text>
<text x="193.5" y="97.8">14</text>
<text x="218.9" y="100.3">34</text>
<text x="218.9" y="97.8">25</text>
<text x="115.4" y="106.7">35</text>
<text x="115.4" y="104.1">36</text>
<text x="130.4" y="102.9">4</text>
<text x="145.7" y="102.9">5</text>
<text x="193.5" y="105.4">15</text>
<text x="193.5" y="102.9">16</text>
<text x="193.5" y="107.9">18</text>
<text x="218.9" y="102.9">35</text>
<text x="218.9" y="105.4">36</text>
<text x="218.9" y="107.9">37</text>
<text x="115.4" y="111.8">32</text>
<text x="115.4" y="109.2">33</text>
<text x="130.4" y="110.5">1</text>
<text x="130.4" y="113">2</text>
<text x="145.7" y="113">7</text>
<text x="145.7" y="110.5">8</text>
<text x="193.5" y="113">20</text>
<text x="193.5" y="110.5">17</text>
<text x="218.9" y="110.5">38</text>
<text x="218.9" y="113">39</text>
<text x="115.4" y="116.8">30</text>
<text x="115.4" y="119.4">29</text>
<text x="130.4" y="115.6">3</text>
<text x="130.4" y="118.1">4</text>
<text x="145.7" y="118.1">5</text>
<text x="145.7" y="115.6">6</text>
<text x="193.5" y="115.6">19</text>
<text x="218.9" y="115.6">40</text>
<text x="83.7" y="121.9">48</text>
<text x="84.1" y="124.5">1</text>
<text x="115.4" y="124.5">27</text>
<text x="115.4" y="121.9">28</text>
<text x="201.7" y="125.1" transform="rotate(-90 201.7 125.1)">1</text>
<text x="204.2" y="125.1" transform="rotate(-90 204.2 125.1)">2</text>
<text x="209.3" y="125.5" transform="rotate(-90 209.3 125.5)">21</text>
<text x="211.8" y="125.5" transform="rotate(-90 211.8 125.5)">22</text>
<text x="84.1" y="127">2</text>
<text x="115.4" y="127">26</text>
<text x="83.7" y="132.1">47</text>
<text x="92.5" y="137.6" transform="rotate(-90 92.5 137.6)">45</text>
<text x="97.5" y="137.2" transform="rotate(-90 97.5 137.2)">9</text>
<text x="100.1" y="137.6" transform="rotate(-90 100.1 137.6)">18</text>
<text x="102.6" y="137.6" transform="rotate(-90 102.6 137.6)">25</text>
<text x="105.2" y="137.6" transform="rotate(-90 105.2 137.6)">34</text>
<text x="115.4" y="132.1">41</text>
</g>
<g font-size="1.4" fill="#008484">
<text x="93.2" y="58.6" transform="rotate(-90 93.2 58.6)">AVCC</text>
<text x="98.3" y="57.6" transform="rotate(-90 98.3 57.6)">VCC</text>
<text x="100.8" y="57.6" transform="rotate(-90 100.8 57.6)">VCC</text>
<text x="109.3" y="59.2">RXDA</text>
<text x="109.4" y="56.6">TXDA</text>
<text x="133.1" y="57.9">VDD1</text>
<text x="140" y="57.9">VDD2</text>
<text x="87.4" y="61.7">3V3OUT</text>
<text x="103.4" y="60.1" transform="rotate(-90 103.4 60.1)">VCCIOA</text>
<text x="105.9" y="60.1" transform="rotate(-90 105.9 60.1)">VCCIOB</text>
<text x="109" y="64.3">/CTSA</text>
<text x="109" y="61.7">/RTSA</text>
<text x="133.1" y="60.4">VOA</text>
<text x="133.1" y="63">VIB</text>
<text x="133.1" y="65.5">GND1</text>
<text x="139.8" y="65.5">GND2</text>
<text x="140.7" y="63">VOB</text>
<text x="141.4" y="60.4">VIA</text>
<text x="87.4" y="71.9">USBDP</text>
<text x="87.4" y="66.8">USBDM</text>
<text x="108.8" y="71.9">/DCDA</text>
<text x="108.9" y="69.3">/DSRA</text>
<text x="109" y="66.8">/DTRA</text>
<text x="110.5" y="74.4">/RIA</text>
<text x="133.1" y="73.1">VDD1</text>
<text x="133.1" y="75.7">VOA</text>
<text x="140" y="73.1">VDD2</text>
<text x="141.4" y="75.7">VIA</text>
<text x="196.6" y="77">PC0</text>
<text x="202.4" y="72.8" transform="rotate(-90 202.4 72.8)">VCC</text>
<text x="205" y="72.8" transform="rotate(-90 205 72.8)">VCC</text>
<text x="210.1" y="72.8" transform="rotate(-90 210.1 72.8)">VCC</text>
<text x="212.6" y="73.9" transform="rotate(-90 212.6 73.9)">AVCC</text>
<text x="214.7" y="77">PA0</text>
<text x="87.4" y="82">/RESET</text>
<text x="87.4" y="79.5">/RSTOUT</text>
<text x="107.2" y="82">/SLEEPA</text>
<text x="107.5" y="79.5">TXDENA</text>
<text x="133.1" y="78.2">VIB</text>
<text x="133.1" y="80.8">GND1</text>
<text x="139.8" y="80.8">GND2</text>
<text x="140.7" y="78.2">VOB</text>
<text x="196.6" y="79.5">PC1</text>
<text x="196.6" y="82">PC2</text>
<text x="214.7" y="82">PA2</text>
<text x="214.7" y="79.5">PA1</text>
<text x="107.1" y="84.6">/RXLEDA</text>
<text x="107.2" y="87.1">/TXLEDA</text>
<text x="108.2" y="89.7">SI/WUA</text>
<text x="196.6" y="84.6">PC3</text>
<text x="196.6" y="89.7">PC5</text>
<text x="196.6" y="87.1">PC4</text>
<text x="214.7" y="84.6">PA3</text>
<text x="214.7" y="89.7">PA5</text>
<text x="214.7" y="87.1">PA4</text>
<text x="87.4" y="94.7">XTIN</text>
<text x="109.4" y="94.7">TXDB</text>
<text x="196.6" y="94.7">PC7</text>
<text x="196.6" y="92.2">PC6</text>
<text x="214.7" y="94.7">PA7</text>
<text x="214.7" y="92.2">PA6</text>
<text x="87.4" y="99.8">XTOUT</text>
<text x="109" y="99.8">/RTSB</text>
<text x="109.3" y="97.3">RXDB</text>
<text x="133.1" y="96">VDD1</text>
<text x="133.1" y="98.5">VOA</text>
<text x="133.1" y="101.1">VIB</text>
<text x="140" y="96">VDD2</text>
<text x="140.7" y="101.1">VOB</text>
<text x="141.4" y="98.5">VIA</text>
<text x="196.6" y="101.1">PD3</text>
<text x="196.6" y="98.5">PD2</text>
<text x="213.6" y="98.5">AREF</text>
<text x="214.7" y="101.1">PB0</text>
<text x="108.9" y="107.4">/DSRB</text>
<text x="109" y="104.9">/DTRB</text>
<text x="109" y="102.4">/CTSB</text>
<text x="133.1" y="103.6">GND1</text>
<text x="139.8" y="103.6">GND2</text>
<text x="196.6" y="106.2">PD6</text>
<text x="196.6" y="103.6">PD5</text>
<text x="214.7" y="103.6">PB1</text>
<text x="214.7" y="106.2">PB2</text>
<text x="108.8" y="110">/DCDB</text>
<text x="110.5" y="112.5">/RIB</text>
<text x="133.1" y="111.2">VDD1</text>
<text x="133.1" y="113.8">VOA</text>
<text x="140" y="111.2">VDD2</text>
<text x="141.4" y="113.8">VIA</text>
<text x="196.6" y="113.8">BUSTXD</text>
<text x="196.6" y="111.2">BUSRXD</text>
<text x="196.6" y="108.7">PD7</text>
<text x="213.8" y="111.2">MOSI</text>
<text x="213.8" y="113.8">MISO</text>
<text x="214.7" y="108.7">PB3</text>
<text x="107.5" y="117.6">TXDENB</text>
<text x="133.1" y="116.3">VIB</text>
<text x="133.1" y="118.9">GND1</text>
<text x="139.8" y="118.9">GND2</text>
<text x="140.7" y="116.3">VOB</text>
<text x="196.6" y="116.3">BUSTXDEN</text>
<text x="214.4" y="116.3">SCK</text>
<text x="87.4" y="125.2">EESK</text>
<text x="87.4" y="122.7">EECS</text>
<text x="107.1" y="122.7">/RXLEDB</text>
<text x="107.2" y="125.2">/TXLEDB</text>
<text x="107.2" y="120.1">/SLEEPB</text>
<text x="202.4" y="122.4" transform="rotate(-90 202.4 122.4)">GND</text>
<text x="205" y="122.4" transform="rotate(-90 205 122.4)">GND</text>
<text x="210.1" y="122.4" transform="rotate(-90 210.1 122.4)">GND</text>
<text x="212.6" y="122.4" transform="rotate(-90 212.6 122.4)">GND</text>
<text x="87.4" y="127.8">EEDATA</text>
<text x="108.2" y="127.8">SI/WUB</text>
<text x="87.4" y="132.8">TEST</text>
<text x="93.2" y="133.9" transform="rotate(-90 93.2 133.9)">AGND</text>
<text x="98.3" y="133.9" transform="rotate(-90 98.3 133.9)">GND</text>
<text x="100.8" y="133.9" transform="rotate(-90 100.8 133.9)">GND</text>
<text x="103.4" y="133.9" transform="rotate(-90 103.4 133.9)">GND</text>
<text x="105.9" y="133.9" transform="rotate(-90 105.9 133.9)">GND</text>
<text x="107.6" y="132.8">/PWREN</text>
</g>
<g font-size="1.4">
<text x="152.4" y="59.7">ATTXD1</text>
<text x="152.4" y="62.2">ATRXD1</text>
<text x="151.1" y="77.5">/PWREN</text>
<text x="152.4" y="74.9">ATCTS1</text>
<text x="232.2" y="91.7" transform="rotate(-90 232.2 91.7)">LED1</text>
<text x="234.7" y="91.7" transform="rotate(-90 234.7 91.7)">LED2</text>
<text x="151.1" y="97.8">BUSRXD</text>
<text x="151.1" y="100.3">BUSTXD</text>
<text x="184.1" y="100.3">ATTXD1</text>
<text x="184.1" y="97.8">ATRXD1</text>
<text x="184.1" y="102.9">ATCTS1</text>
<text x="184.1" y="105.4">/PWREN</text>
<text x="184.1" y="110.5">BUSRXD</text>
<text x="184.1" y="113">BUSTXD</text>
<text x="149.9" y="115.6">BUSTXDEN</text>
<text x="184.1" y="115.6">BUSTXDEN</text>
</g>
<text font-size=".9" fill="#008484" x="46.7" y="80.7" transform="rotate(-90 46.7 80.7)">GCT Micro USB 2.0 Type B vertical THT (USB3145)</text>
</svg>
